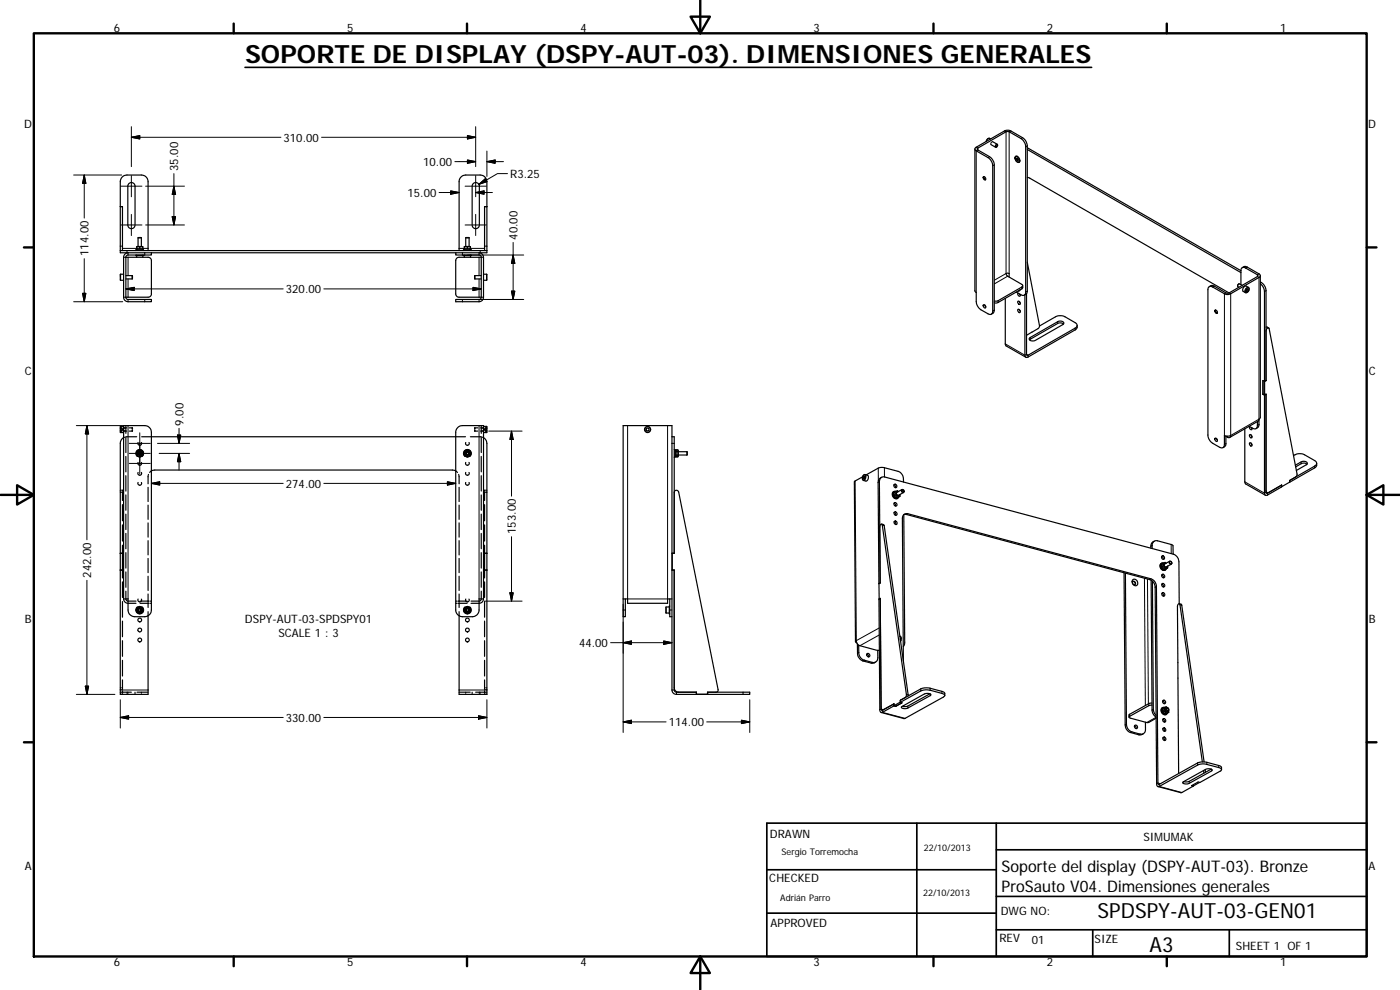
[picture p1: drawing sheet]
<svg xmlns="http://www.w3.org/2000/svg" width="420mm" height="297mm" viewBox="0 0 420 297" stroke-linecap="round" stroke-linejoin="round" font-family="sans-serif">
<g fill="none" stroke="#000" stroke-width=".36">
<path d="M38.8 55a1.08 1.08 0 0 1 1.1-.1 1.08 1.08 0 0 1 .6 1v11.6a1.08 1.08 0 0 1-1.1 1.1 1.08 1.08 0 0 1-1-1.1v-11.6zM142.1 55a1.08 1.08 0 0 1 1.1-.1 1.08 1.08 0 0 1 .7 1v11.6a1.08 1.08 0 0 1-1.1 1.1 1.08 1.08 0 0 1-1.1-1.1v-11.6zM292.6 44.7v42.5l.4 .6v2.7a3.2 3.2 0 0 0 1.4 2.4l2.1 1.2a.86 .86 0 0 0 1 .2 .86 .86 0 0 0 .4-1v-43.6a3 3 0 0 0-1.4-2.4l-3.5-2a.56 .56 0 0 1-.4-.6 .56 .56 0 0 1 .4-.5l8.9-5.1 1.4 .2 3.6 2a3 3 0 0 1 1.4 2.5v43.6l-.1 .6-.8 .6M295.1 53a.55 .55 0 0 1 .6 .3 .55 .55 0 0 1-.1 .7 .73 .73 0 0 1-.5-1zM295.2 53a.68 .68 0 0 0 .5 .9l-.5-.9M297.3 41.7a.83 .83 0 0 0-1-.1 .83 .83 0 0 0-.4 .9M297.4 43.4l1.4 .8M297.9 42.5l1.4 .8M299.1 43.5l.1-.1a.33 .33 0 0 1 .1 .5 .33 .33 0 0 1-.5 0zM299.4 43.6v-.2a.41 .41 0 0 0-.6 .2 .41 .41 0 0 0 .2 .6l.1-.1M304.7 47.1a.91 .91 0 0 1 1.1 .4 .91 .91 0 0 1-.2 1.2 1.26 1.26 0 0 1-.9-1.6zM304.8 46.9a1.11 1.11 0 0 1 1.1 .6 1.11 1.11 0 0 1-.2 1.2 1.31 1.31 0 0 1-.9-1.8z"/>
<path d="M305.1 47.9v-.4h.2l.2 .3v.3h-.2M305.1 47.9l.2 .2M305.3 47.7l.2 .2M305.3 47.7l-.2 .2M305.4 47.6l-.1 .1M305.4 47h-.5M305.5 48l-.2 .1M306.1 48.2l-.3 .4M308.3 53.3l.7 .1 59.8 34.5M308.3 44.3l64.1 36.9M308.3 44.9l64.1 36.9M36.1 75.2h110"/>
<path d="M36.1 75.2v.6h9.3M36.1 62h.7v13.2M37.8 77.2v12M37.8 77.2h6.9l.7 .8v10.4l-.2 .4-.8 .4h-6.6M38.4 75.8a1.37 1.37 0 0 0-1.3 1.4v12a1.34 1.34 0 0 0 1.3 1.3h7v-.6h-7l-.4-.2-.2-.5M40.8 75.2h2.3M40.8 76.5v.2h2.3v-.2M40.9 75v-.3h2.1v.3M41 76.5h1.9M41 76.7v.5M41 74.6h.9M41 74.6l.2 .1"/>
<path d="M41 74.1v.5M41 74.1h.9M41.4 71.4v2.6M41.4 71.4h1M41.9 74.6h1M41.9 74.1v.5M41.9 74.1h1M42.4 71.4v2.6M42.9 76.7v.5M42.9 74.1l-.2-.1h-1.5l-.2 .1M42.9 74.6l-.2 .1M42.9 74.1v.5"/>
<path d="M44.4 75.2v-20.7a2 2 0 0 0-2-2h-4.3a2 2 0 0 0-2 2v20.7M45.4 75.8h91.4M45.4 75.8v.7h-7l-.4 .2-.2 .5M137.8 75.2v-20.7a2 2 0 0 1 2-2h4.3a2.04 2.04 0 0 1 2 2v20.7M139.1 75.2h2.3M139.1 76.5v.2h2.3v-.2M139.2 75v-.3h2.1v.3M139.4 74.6h.9M139.4 74.6l.1 .1M139.4 74.1v.5M139.4 76.7v.5M139.4 74.1h.9"/>
<path d="M139.4 76.5h1.8M139.8 71.4h1M139.8 71.4v2.6M140.3 74.1h.9M140.3 74.6h.9M140.3 74.1v.5M140.8 71.4v2.6M141.2 74.1l-.2-.1h-1.5l-.1 .1M141.2 74.6l-.2 .1M141.2 74.1v.5M141.2 76.7v.5M143.8 75.8a1.34 1.34 0 0 1 1.3 1.4v12a1.3 1.3 0 0 1-1.3 1.3h-7v-.6h7l.4-.2 .2-.5"/>
<path d="M144.4 77.2v12M144.4 77.2h-6.8l-.6 .4-.2 .6v10l.2 .6 .8 .4h6.6M146.1 75.2v.6h-9.3v.7h7l.4 .2 .2 .5M146.1 62h-.7v13.2M308.3 78.7l3.7 19.2-.4 .6-3.5 2.1M37.1 82.3l-1 .1v1.7h1M37.8 82.7h1.9M37.8 83.7h1.9M39.7 82.7v1M142.5 82.7h1.9M142.5 83.7h1.9M142.5 82.7v1"/>
<path d="M145.1 82.3l1 .1v1.6l-1 .1M295.1 91.5a.55 .55 0 0 1 .6 .3 .55 .55 0 0 1-.1 .6 .75 .75 0 0 1-.5-.9zM295.5 91.5l.4 .6M301.7 89.5v13.9l.3 .4 5.9 3.4M302.9 83.2v-1.1a.49 .49 0 0 0-.8-.1 .49 .49 0 0 0 .2 .8l4.5 2.6 .1 .5-7.5 4.4h-1M305 87.6l1.4 .9a.86 .86 0 0 0 1 0 .86 .86 0 0 0 .4-.9v-43.6a3.1 3.1 0 0 0-1.4-2.4l-3.5-2.1h-.7l-8.9 5.1v.3l3.7 2.1a3.1 3.1 0 0 1 1.4 2.5v43.6l-.2 .6-.7 .6M305.4 90.5a.5 .5 0 0 1 .7 .2 .5 .5 0 0 1-.2 .7l-.3-.3zM305.5 87.9a.5 .5 0 0 0 0 .7 .5 .5 0 0 0 .7 0l-.1-.3M305.5 92.8h.3a.47 .47 0 0 1 .5 .5 .47 .47 0 0 1-.5 .5l-.4-.6zM305.9 90.4l.3 .6M305.9 92.9l.3 .6M306 88.2l.2 .3"/>
<path d="M306 87l-.5 .4M306.1 87l-.3 .3M306.9 85.7v.7l-.2 .3-7.3 4.1h-1M307.6 88.5v18.1a.59 .59 0 0 0 .3 .6 .59 .59 0 0 0 .6-.1l14.4-8.3 .3-.5 .1-.7M308.1 88.1l.1 18.5 14.5-8.2a.85 .85 0 0 0 .6-.8 .85 .85 0 0 0-.6-.8l-3.1-1.8a3.2 3.2 0 0 0-2.8 0l-4.8 2.8M319.2 97.2l-.7-.3-.9 .1-8.6 5M364.7 93.1a.54 .54 0 0 1 .6 .3 .54 .54 0 0 1-.2 .6l-.5-.5zM364.7 93.1l.5 .9M364.8 93l.1 .7 .4 .3M371.8 85.2l-.4 .6M372.4 81.2a.85 .85 0 0 1 .4-.9 .85 .85 0 0 1 1 .1l3.6 2 .1 .5-8.9 5.1-.7-.1-3.7-2.2h-.6l-.7 .3M372.4 81.2v4.2"/>
<path d="M372.8 85.6l-.8-.4a.53 .53 0 0 0-.6 .4 .53 .53 0 0 0 .4 .6M372.8 80.3l1.1-.4 3.9 2.3a.56 .56 0 0 1 .4 .5 .56 .56 0 0 1-.4 .5l-8.5 4.9a2.02 2.02 0 0 1-1.8 0l-3.6-2a.87 .87 0 0 0-1-.1 .87 .87 0 0 0-.4 .9v43.6a3.1 3.1 0 0 0 1.4 2.5l2.1 1.2a.88 .88 0 0 0 1.1 .1 .88 .88 0 0 0 .4-.9v-2.7l.9 .2 .9-.2a.6 .6 0 0 1-.2 .6 .6 .6 0 0 1-.7-.1l-.5-.3M374.3 86.7v.2M374.3 86.7h.3v.4l-.3 .3h-.3zM374.3 86.9l-.3 .3 .3 .2M374.3 86.9l.3 .2M378.2 82.7v42.5l-.4 .6M378.2 85.1a3.2 3.2 0 0 1 1.3 2.4v60.5a.57 .57 0 0 0 .3 .6 .57 .57 0 0 0 .6-.1l4.2-2.4v-.6l-4.2 2.5-.4-.2v-29.5M378.2 84.6a3.1 3.1 0 0 1 1.8 2.6v27M380 98.2l.8 .2M380 99.3a.59 .59 0 0 1 .2-.7 .59 .59 0 0 1 .7 0l8.4 43.8-.4 .6-1.9 1.2v.5M309 101.4l8.4-4.9a1.08 1.08 0 0 1 1.8 .7l-8.5 4.9a1.04 1.04 0 0 1-1.1 .3 1.04 1.04 0 0 1-.7-.9z"/>
<path d="M379 118.3l.5 .3M379 118.3l.5 .2M379.5 114.4l-.5-.2v4.1M379.5 114.4h.1M379.9 118.3l-.4 .3M379.9 114.2h.1M380 114.2l-.5 .2M380 118.3l-.5 .2M36.1 129.3h.1M36.1 129.1h.1M36.1 128.6h.1M36.1 128.4h.1"/>
<path d="M36.4 129.3h.1M36.4 129.1h.1M36.4 128.4h.1M36.4 128.6l.2 .2M36.5 129.1l.1 .1M36.5 128.4l.1 .1M36.6 129.3h-.1M36.6 128.9l-.1 .2M36.6 128.5l-.1 .1M36.6 129.2l-.1 .1M36.7 128.7v.3M37.1 127.9l-1 .1v1.8h1"/>
<path d="M37.1 128.4h.2M37.1 129.3h.2M37.1 127.7h6.3a2 2 0 0 1 2 2v53.3a2 2 0 0 1-2 2h-3a2.04 2.04 0 0 1-2-2v-3.3h-1.3zM37.1 128.3h.1M37.1 128.4h.9M37.4 131.2l-.8 .5-.5 1.3v75.3h8.3v-24.8M37.5 128.4h.3M37.5 129.3h.3M37.8 127.7v2.3M37.8 131.2v4.6M37.8 136.9v4.7M38 129.3l-.9 .1"/>
<path d="M38.8 128.4h.9M38.8 129.3h.9M39.7 128.4v.3M39.7 129v.3M39.7 128.4h.1M39.7 129.3h.1M39.7 128.4l.1 .1M39.8 129v.3M39.8 128.5v.2M39.8 129.3h-.1M40.9 136.1l.4 .7M40.9 136.1h.2"/>
<path d="M40.9 136.1a1.03 1.03 0 0 0 .7 .9 1.03 1.03 0 0 0 1.2-.4M40.9 136h.2M40.9 136v.1M40.9 136.2h.2M41 136a.92 .92 0 0 0 .7 .9 .92 .92 0 0 0 1-.3M41 131l-3.2 .1M41.1 135.4a1.05 1.05 0 0 1 1.5-.1 1.05 1.05 0 0 1 0 1.5 1.05 1.05 0 0 1-1.5-.1M41.2 136h.2M41.2 136.1h.2M41.3 137a1.16 1.16 0 0 1-.2-1.7 1.16 1.16 0 0 1 1.7 0 1.16 1.16 0 0 1-.2 1.7M41.3 136.2h.1M41.3 135.3l-.3 .2v.4"/>
<path d="M41.5 132.8a.56 .56 0 0 0 .4 .8 .56 .56 0 0 0 .5-.8M41.5 138.7a.56 .56 0 0 0 .4 .9 .56 .56 0 0 0 .5-.9M41.5 135.8a.53 .53 0 0 0 .5 .8 .53 .53 0 0 0 .4-.8M41.5 136.3a.5 .5 0 0 1 .5-.8 .5 .5 0 0 1 .4 .8M41.6 135.8a.41 .41 0 0 0 .3 .6 .41 .41 0 0 0 .4-.6M41.6 135.8l.3-.1 .4 .1v.4l-.4 .2-.3-.2zM41.8 135.7a.39 .39 0 0 1 .5 .3 .39 .39 0 0 1-.5 .4M42.2 135.6a.5 .5 0 0 0-.8 .4 .5 .5 0 0 0 .8 .5M42.3 135.1l-.4-.1-.3 .1M42.3 136.9l-.4 .2-.3-.2M42.5 131h97.2M42.6 135.3l.3 .2v.4"/>
<path d="M42.6 136.4a.75 .75 0 0 0-.7-1.1 .75 .75 0 0 0-.6 1.1M42.7 135.5a.92 .92 0 0 0-1.1-.4 .92 .92 0 0 0-.6 .9M42.8 135.4a1.04 1.04 0 0 0-1.2-.4 1.04 1.04 0 0 0-.7 1M42.9 136.2v.4l-.3 .2M137.5 128.2l1.3-.5h6.3v52h-1.3v3.3a2.04 2.04 0 0 1-2 2h-3a2.04 2.04 0 0 1-2-2v-53.3l.2-1zM139.2 136.1a1.04 1.04 0 0 0 .8 .9 1.04 1.04 0 0 0 1.1-.4M139.2 136h.2M139.2 136v.1M139.2 136.1h.2M139.3 136.2h.1M139.4 136.2v.4l.3 .2M139.4 135.4a1.04 1.04 0 0 1 1.6-.1 1.04 1.04 0 0 1 0 1.5 1.04 1.04 0 0 1-1.6-.1"/>
<path d="M139.6 136h.1M139.6 136.1h.1M139.6 137a1.16 1.16 0 0 1-.2-1.7 1.16 1.16 0 0 1 1.7 0 1.16 1.16 0 0 1-.1 1.7M139.6 136.2h.1M139.7 135.3l-.3 .2v.4M139.8 132.8a.56 .56 0 0 0 .5 .8 .56 .56 0 0 0 .4-.8M139.8 138.7a.56 .56 0 0 0 .5 .9 .56 .56 0 0 0 .4-.9M139.8 135.8a.53 .53 0 0 0 .5 .8 .53 .53 0 0 0 .4-.8M139.8 136.3a.5 .5 0 0 1 .5-.8 .5 .5 0 0 1 .4 .8M139.9 135.8a.41 .41 0 0 0 .4 .6 .41 .41 0 0 0 .3-.6M139.9 135.8v.4l.4 .2 .3-.2v-.4M140.1 135.7a.41 .41 0 0 1 .6 .3 .41 .41 0 0 1-.6 .4"/>
<path d="M140.5 135.6a.5 .5 0 0 0-.7 .4 .5 .5 0 0 0 .7 .5M140.6 136.9l-.3 .2-.3-.2M140.6 135.1l-.3-.1-.3 .1M140.6 135.8l-.3-.1-.4 .1M140.9 135.3l.3 .2v.4M140.9 136.4a.74 .74 0 0 0-.6-1.1 .74 .74 0 0 0-.7 1.1M141 135.5a.91 .91 0 0 0-1.3-.2 .91 .91 0 0 0 0 1.4 .91 .91 0 0 0 1.3-.1M141.1 135.4a1.04 1.04 0 0 0-1.1-.4 1.04 1.04 0 0 0-.8 1M141.2 131l3.3 .1M141.2 136.2v.4l-.3 .2M142.4 129l.1 .3M142.5 128.4l-.1 .3"/>
<path d="M142.5 128.4h.9M142.5 129.3h.9M142.5 129v.3M142.5 128.4v.3M142.5 128.4h.1M144.2 129.3l.9 .1M144.4 127.7v2.3M144.4 131.2v4.6M144.4 136.9v4.7M144.4 128.4h.3M144.4 129.3h.3M144.8 131.2l.8 .5 .5 1.3v75.3h-8.3v-24.8"/>
<path d="M144.9 128.4h.2M144.9 129.3h.2M145.1 128.4h-.9M145.1 127.9l1 .1v1.7l-1 .1M145.5 128.7v.3M145.6 129.2l.1 .1M145.6 129.3h.1M145.6 128.9l.1 .2M145.6 128.5l.1 .1M145.7 129.1l-.1 .1M145.7 128.6l-.1 .2M145.7 128.4l-.1 .1"/>
<path d="M145.7 129.3h.1M145.7 129.1h.1M145.7 128.6h.1M145.7 128.4h.1M146 129.3h.1M146 129.1h.1M146 128.6h.1M146 128.4h.1M193.9 128.6l.4-.2 .5 .2v.5l-.5 .2-.4-.2zM201.7 131h.6v35h-.6v5h.6l.1 36.3 .6 .4h6v.6h3.3v-.6h12.7v.6h-12.6M201.7 131v76a1.34 1.34 0 0 0 1.3 1.3h6M201.7 131v-3.3h-14.7v57.3h.7v-5.3"/>
<path d="M202.3 134.9h.2v2.3h-.2M202.5 135h.3v2.1h-.3M202.8 136.8l.2 .3M203 136.6v.5M203 135.5v1.1M203 135v.5M203 135.5h.4M203 136.6h.4M203 135h.4M203 137.1h.4M203 135l-.2 .3M203.4 135l.2 .3-.2 1.8"/>
<path d="M203.4 135v.5M203.4 135.5v1.1M203.4 136.6v.5M203.6 135.5h2.6M203.6 136.5h2.6M206.2 135.5v1M364.7 131.5a.54 .54 0 0 1 .6 .3 .54 .54 0 0 1-.2 .7 .73 .73 0 0 1-.4-1zM365.1 131.6l.3 .5M367.9 130.8v2.8l-.8 .7M373.6 128.7v16.1l.3 .4 5.9 3.4M375 130.4a.54 .54 0 0 1 .7 .3 .54 .54 0 0 1-.2 .7 .7 .7 0 0 1-.5-1zM375 132.9a.55 .55 0 0 1 .7 .3 .55 .55 0 0 1-.2 .7 .75 .75 0 0 1-.5-1z"/>
<path d="M375 128a.58 .58 0 0 0 .1 .6 .58 .58 0 0 0 .6 .2v-.5M375.4 130.5l.3 .5M375.4 132.9l.3 .6M375.5 128.2l.2 .4M377.4 126.5v1.2a.87 .87 0 0 1-.4 .9 .87 .87 0 0 1-1-.1l-1.1-.6M377.8 125.8v1.9l-.2 .5-.7 .4M377.8 125.8l-.3 .6-8.4 4.9M388.2 136.7a3.3 3.3 0 0 1 3.3-.3l3.1 1.8a.87 .87 0 0 1 .6 .8 .87 .87 0 0 1-.6 .8l-7.6 4.4v.5M388.8 139.6l1.9-1.1a1.01 1.01 0 0 1 1.6 .7l-3.2 2M392.2 139.3a1.52 1.52 0 0 0-1.7-.2l-1.7 1M395.1 139v.7l-.3 .6-7.8 4.4M36.1 147.1h.2"/>
<path d="M36.6 147.1l.2 .2M36.8 147.6v2.6M36.8 151.4v4.9M36.8 157.5v4.8M37.8 142.7v4.6M37.8 148.5v4.6M37.8 154.3v4.6M41.5 144.8a.56 .56 0 0 0 .4 .8 .56 .56 0 0 0 .5-.8M41.5 141.8a.56 .56 0 0 0 .4 .8 .56 .56 0 0 0 .5-.8M44.4 146.2v4.3M44.4 151.6v4.2M44.4 156.9v4.3"/>
<path d="M44.6 142.3l-.2 2.9M44.9 141.8l.5-.5 1-.3h89.4l.7 .1 .8 .7M137.7 142.3l.1 2.9M137.8 146.2v4.3M137.8 151.6v4.2M137.8 156.9v4.3M139.8 141.8a.56 .56 0 0 0 .5 .8 .56 .56 0 0 0 .4-.8M139.8 144.8a.55 .55 0 0 0 .5 .8 .55 .55 0 0 0 .4-.8M144.4 142.7v4.6M144.4 148.5v4.6M144.4 154.3v4.6M145.4 147.6v2.6"/>
<path d="M145.4 151.4v4.9M145.4 157.5v4.8M145.7 147.1h-.3v.2M145.9 147.1h.2M202.3 147.8a.68 .68 0 0 1 .6-.7 .68 .68 0 0 1 .8 .5l11.8 59.3-.1 .6-.5 .2M258.9 143.1l-2.5 1.5 .3 47.9M259 143.2l.4 .1M259 143.6l.3 .1M259.3 142.8l.2 .1-.2 .8-.3-.1zM259.4 143.3v.2M259.5 143.1l-.1 .2M260 142.5l4.2-2.2h1l4.3 1.1a2.74 2.74 0 0 1 1.7 3.2"/>
<path d="M264 158.1a.53 .53 0 0 1 .2-.6 .53 .53 0 0 1 .6-.1l7.2 51-.2 .8-1.6 .9M264.6 143.2l-.7 .5-.4 1 .3 30.4M264.6 157.2l.5 .2 .3 .3 7.2 51.1M268.1 147.6l.7-.2a.96 .96 0 0 0-.5 1.4 .96 .96 0 0 0 1.4 .3 1.1 1.1 0 0 1-1.5 .2 1.1 1.1 0 0 1-.2-1.5zM268.2 147.5a1.18 1.18 0 0 0-.2 1.5 1.18 1.18 0 0 0 1.4 .5M268.3 145.5l.4 .2v.6M268.3 151l.4 .3 .1 .5M268.3 148.7l.8 .7M268.3 153.8l.4 .2 .1 .6M268.3 156.5l.4 .3 .1 .6M268.4 153.7a.5 .5 0 0 1 .8 .2 .5 .5 0 0 1-.6 .7l-.3-.5zM268.5 150.8a.51 .51 0 0 1 .7 .4 .51 .51 0 0 1-.7 .5l-.2-.5z"/>
<path d="M268.5 147.5a1.04 1.04 0 0 0-.4 1.4 1.04 1.04 0 0 0 1.4 .4M268.6 147.6l-.3 .1v1M268.6 148.5l-.3 .2M268.6 148.5l.7 .7M268.6 147.6v.9M269.3 149.2l-.2 .2M269.6 147.5a.64 .64 0 0 0-.7 .5 .64 .64 0 0 0 .4 .7 .64 .64 0 0 0 .8-.3M269.6 147.5l-.3-.3-.7 .4M270.1 148.9l-.8 .3M270.1 148.9l-1 .5M270.1 148.4v.5M270.7 146.9l-1.5 .8a.53 .53 0 0 0-.1 .6 .53 .53 0 0 0 .6 .3l1.5-.8"/>
<path d="M271.2 154.4l.3 38.4-.4 1.2M271.3 154.4h.7l73 19.5a2.38 2.38 0 0 1 1.7 2.3l.4 59a.61 .61 0 0 0 .1 .6 .61 .61 0 0 0 .7 .2l11.7-6.6 2-.2 4.1 1.1a.59 .59 0 0 1 .8 .3 .59 .59 0 0 1-.3 .8l-6.1 3.4-.5-.2-2 1.1 .5 .1M380 147.6l.2 .2M384.6 146h.1M384.7 146v-.5l-3.8 2.2a.58 .58 0 0 1-.7 .1 .58 .58 0 0 1-.2-.6M387 144.7l-2.3 1.3M36.1 166h.7v5.1M36.1 171.1h.7M36.1 171h.7M36.1 166h.7M36.8 163.6v2.4M36.8 171.1v2.3"/>
<path d="M36.8 174.6v4.7M37.1 179.7a1.34 1.34 0 0 0 1.3 1.3h2.4M37.8 177.4v2.3l.2 .4 .4 .3h2.4M37.8 160v4.7M37.8 165.8v4.7M37.8 171.6v4.6M41.5 179.7a.56 .56 0 0 0 .4 .9 .56 .56 0 0 0 .5-.9M44.4 162.2v4.3M44.4 167.6v4.2M44.4 172.9v4.3M44.4 178.2v2.2M137.8 162.2v4.3"/>
<path d="M137.8 167.6v4.2M137.8 172.9v4.3M137.8 178.2v2.2M139.8 179.7a.56 .56 0 0 0 .5 .9 .56 .56 0 0 0 .4-.9M144.4 177.4v2.3l-.3 .6-2.7 .1M144.4 160v4.7M144.4 165.8v4.7M144.4 171.6v4.6M145.1 179.7a1.3 1.3 0 0 1-1.3 1.3h-2.4M145.4 166h.7M145.4 163.6v9.8M145.4 174.6v4.7"/>
<path d="M145.4 171.1h.7M145.4 171h.7M187 179.7h1.4v1.3h12v-1.3h1.3M201 179.7v5.3h.7M201.7 171.1h.6M201.7 166h.6M263.8 175.1h.1M263.8 175.1l.3-.2-.2-30.4a1.27 1.27 0 0 1 1.6-1.4l86.7 23.2a2.45 2.45 0 0 1 1.6 2.3l.1 12.5 .7 .3 6.8 47.2M263.8 175.1l.1 4.6 .3-.2M263.9 179.7h.1M264.2 179.6l-.4 .2 .2 33.1a.63 .63 0 0 0 .2 .7 .63 .63 0 0 0 .6 .1l3.5-1.9M264.2 179.5l.3 33.5 .3 .1 3.5-1.9"/>
<path d="M337.3 171.9l.4 45.6a2.4 2.4 0 0 0 1.6 2.3l2.7 .7 1.1-.3M337.7 172l.4 45.3a2.43 2.43 0 0 0 1.6 2.3l2.5 .7a1.27 1.27 0 0 0 1.6-1.5v-2.1M339.9 173.9a1.02 1.02 0 0 1 1.4 .5 1.02 1.02 0 0 1-.4 1.4 1.2 1.2 0 0 1-1-1.9zM340 174.5a.61 .61 0 0 1 .6 .3 .61 .61 0 0 1-.1 .6M345.5 174.1l.2 38.9a2.66 2.66 0 0 0 1.3 2.1M345.8 164.6v-.9a1.31 1.31 0 0 1 1.6-1.4l4.4 1.2 .2 .3 .1 2.5M345.9 174.4l.2 38.4 .3 1 .6 .9M346.4 162.4a1.74 1.74 0 0 0-1 2.1M348.6 169a1.2 1.2 0 0 0-.3 1.5 1.2 1.2 0 0 0 1.4 .5M348.6 167l.4 .2 .1 .6M348.7 175.3l.3 .2 .2 .6M348.7 172.5l.3 .3 .1 .6"/>
<path d="M348.7 170.1l.7 .7M348.7 178.1l.5 .3v.5M348.7 172.4a.51 .51 0 0 1 .8 .3 .51 .51 0 0 1-.6 .6l-.3-.6zM348.8 169a1.03 1.03 0 0 0-.3 1.4 1.03 1.03 0 0 0 1.3 .4M348.9 169l-.2 .2v.9M348.9 170l-.2 .1M348.9 170l.8 .7M348.9 169v1M349.7 170.7l-.3 .1M349.9 169a.68 .68 0 0 0-.8 .7 .68 .68 0 0 0 .9 .7l.4-.5M350 169l-.3-.3-.8 .3M350 170.6a.96 .96 0 0 1-1.4-.3 .96 .96 0 0 1 .6-1.4 1.07 1.07 0 0 0-1 1.1 1.07 1.07 0 0 0 .9 1.1l.6-.1 .4-.4"/>
<path d="M350.4 170.4l-.7 .3M350.4 170.4l-1 .4M350.5 169.8l-.1 .6M351 168.4l-1.5 .8a.51 .51 0 0 0-.1 .6 .51 .51 0 0 0 .6 .3l1.5-.8M36.8 180.5v4.7M36.8 186.4v4.7M36.8 192.2v4.7M36.8 198.1v4.7M40.9 183.1h.2M40.9 183.1a1.02 1.02 0 0 0 .7 .9 1.02 1.02 0 0 0 1.2-.4M40.9 183v.1M40.9 183h.2"/>
<path d="M40.9 183.2l.4 .5M41.2 183h.2M41.2 183.1h.2M41.3 183.2h.1M41.3 182.1a1.17 1.17 0 0 0-.2 1.7 1.17 1.17 0 0 0 1.7 0 1.17 1.17 0 0 0-.2-1.7M41.3 182.3l-.3 .2v.3M41.5 182.8a.52 .52 0 0 0 .5 .8 .52 .52 0 0 0 .4-.8M41.6 182.8a.41 .41 0 0 0 .3 .6 .41 .41 0 0 0 .4-.6M41.6 182.6l.3-.1-.4 .3v.5zM41.6 182.1l.3-.2 .4 .2M41.6 183.9l.3 .2 .4-.2M41.7 182.6h.5l.2 .4-.2 .4h-.5l-.2-.4z"/>
<path d="M41.9 182.5l.5 .3v.5v-.5zM42 180.4h2.4M42 181h2.4M42.3 183.2a.4 .4 0 0 0-.4-.6 .4 .4 0 0 0-.3 .6M42.5 183.8a.91 .91 0 0 0 .1-1.4 .91 .91 0 0 0-1.3 0 .91 .91 0 0 0 .1 1.4M42.6 182.3l.3 .2v.3M42.6 183.4a.75 .75 0 0 0-.7-1.1 .75 .75 0 0 0-.6 1.1M42.8 182.4a1.04 1.04 0 0 0-1.1-.4 1.04 1.04 0 0 0-.8 1M42.9 183.2v.4l-.3 .1M44.4 181h.4M44.4 181v1.3M44.4 180.4h.4"/>
<path d="M45.1 181h.3M45.1 180.4h.3M136.8 180.4h.3M136.8 181h.3M137.4 181h.4M137.4 180.4h.4M137.8 181v1.3M137.8 180.4h2.4M137.8 181h2.4M139.2 183.1a1.02 1.02 0 0 0 .8 .9 1.02 1.02 0 0 0 1.1-.4M139.2 183v.1M139.2 183h.2"/>
<path d="M139.2 183.1h.2M139.3 183.2h.1M139.4 183.2v.4l.3 .2a.91 .91 0 0 1-.1-1.4 .91 .91 0 0 1 1.3 0 .91 .91 0 0 1-.1 1.4M139.6 183h.1M139.6 183.1h.1M139.6 182.1a1.17 1.17 0 0 0-.2 1.7 1.17 1.17 0 0 0 1.7 0 1.17 1.17 0 0 0-.1-1.7M139.6 183.2h.1M139.7 182.3l-.3 .2v.3M139.8 182.8a.52 .52 0 0 0 .5 .8 .52 .52 0 0 0 .4-.8M139.9 182.8a.41 .41 0 0 0 .4 .6 .41 .41 0 0 0 .3-.6M139.9 182.6l-.1 .7v-.5l.5-.3zM140 182.1l.3-.2 .3 .2"/>
<path d="M140 183.9l.3 .2 .3-.2M140 182.6h.5l.2 .4-.2 .4h-.5l-.2-.4zM140.3 182.5l.4 .3v.5v-.5zM140.6 183.2a.39 .39 0 0 0-.3-.6 .39 .39 0 0 0-.4 .6M140.9 182.3l.3 .2v.3M140.9 183.4a.74 .74 0 0 0-.6-1.1 .74 .74 0 0 0-.7 1.1M141.1 182.4a1.04 1.04 0 0 0-1.1-.4 1.04 1.04 0 0 0-.8 1M141.2 183.2v.4l-.3 .1M145.4 180.5v4.7M145.4 186.4v4.7M145.4 192.2v4.7M145.4 198.1v4.7"/>
<path d="M200.9 182.1l-1.1 .1 .1 1.7h1M201 181.9v2.3M257.1 192.9l-.4-.4 .3-.3a1.58 1.58 0 0 0 1.1 1.5l4.9 1.4h.9M257.3 193.2l.1 2.8a2.52 2.52 0 0 0 1.6 2.3l2.7 .7 1.1-.4M257.7 193.6v2.2a2.38 2.38 0 0 0 1.7 2.3l2.4 .7a1.31 1.31 0 0 0 1.7-1.4l-.1-2.3M260.1 196.3l.4 .2 .1 .6M270.1 190.9l.3 .3-.1 .5M270.1 190.9a.41 .41 0 0 1 .3 .3 .41 .41 0 0 1-.2 .5M270.3 191.7v.1M270.4 191.7l-.2 .3M270.4 191.5l-.2 .8 .2-.1M271.1 198.3l-.3-42.7a1.31 1.31 0 0 1 1.6-1.5l73 19.6a2.38 2.38 0 0 1 1.7 2.3l.4 59.2 .4 .2 11.5-6.5 .8-.2h1.7l4.3 1.1 .4 .4v.7"/>
<path d="M36.1 207.7h3.3M36.1 208.3h.2M36.6 208.3h.2M36.8 208.2v.1M36.8 207.3v.6M36.8 204v2.8M38.4 207.7v.2M38.4 208.2v.1M40.5 207.7v.2M40.5 208.2v.1M41.1 207.7h3.3M137.8 207.7h3.3"/>
<path d="M141.7 207.7v.2M141.7 208.2v.1M142.8 207.7h3.3M143.9 207.7v.2M143.9 208.2v.1M145.4 204v2.8M145.4 207.3v.6M145.4 208.2v.1M145.4 208.3h.3M145.9 208.3h.2M202.3 206.4a1.3 1.3 0 0 0 1.4 1.3M209 207.7v.6"/>
<path d="M212.4 207.7v.6h-3.4M264.8 212.9l.2 .1M268.3 211.2v.6M268.3 211.8l.5 .2M268.3 211.2l-3.1 1.7a.59 .59 0 0 1-.7-.1 .59 .59 0 0 1-.1-.7M268.3 211.8l.5 .1M268.8 211.9v.1M270.2 210.7l-1.9 1.1M270.2 210.7l6.1-3.4 .9-.2h1.9l3.6 .9a.59 .59 0 0 1 .7 .4 .59 .59 0 0 1-.2 .7l-11.7 6.5-7-1.8M270.2 210.1h.1M270.2 210.1v.6M270.6 212l6.8-3.8 .8-.2a.73 .73 0 0 1 1.1 .6l-6.8 3.8-.9 .2a.72 .72 0 0 1-1-.6z"/>
<path d="M270.7 210.8l-1.9 1.1M271.2 211.7v.3M279.1 208.2l-6.6 3.6-1.7 .1M283.5 208.7l-.1-.9-.7-.4-3.9-1-2 .1-6.6 3.6v.6l.6 .2-2 1.1M340.5 217.8l.4 .3 .1 .5M345.7 211.6l-.9 .1-6 3.5 .4 .3 5.2 1.3 2.6-1.3M345.7 210.9l-.8 .1-5.9 3.3-.2 .2v.7M348.7 212.4l.8-.1a.96 .96 0 0 0-.5 1.3 .96 .96 0 0 0 1.4 .3 1.09 1.09 0 0 1-1.5 .2 1.09 1.09 0 0 1-.3-1.5zM348.9 212.3a1.17 1.17 0 0 0-.3 1.5 1.17 1.17 0 0 0 1.4 .5M348.9 210.3l.4 .3 .1 .5M349 215.8l.4 .4 .1 .5M349 213.4l.7 .8"/>
<path d="M349 218.6l.4 .2 .1 .6M349.1 212.3a1.04 1.04 0 0 0-.3 1.4 1.04 1.04 0 0 0 1.3 .4M349.2 213.3l.8 .7M349.2 212.3a.79 .79 0 0 1 1.2 .1M349.2 212.3v1M349.2 212.3l-.2 .2v.9M349.2 213.3l-.2 .1M350 214l-.3 .2M350.1 212.4a.45 .45 0 0 1 .7 .3 .45 .45 0 0 1-.6 .5l-.2-.4zM350.1 212.4a.53 .53 0 0 0-.4 .6 .53 .53 0 0 0 .5 .4h.1M350.2 212.4a.68 .68 0 0 0-.7 .8 .68 .68 0 0 0 1 .4l.2-.4M350.6 213.3l-.3 .1"/>
<path d="M350.7 213.7l-.7 .3M350.7 213.7l-1 .5M350.8 213l-.1 .7M349 221.4l.5 .4v.4M354.9 234.7l7-3.9 .8-.1a.74 .74 0 0 1 1.1 .5l-6.9 3.8-.8 .2a.89 .89 0 0 1-1.2-.5zM357.7 235.7l.5 .1M360 234.8l-5.6 3.1-6.9-1.9M360.8 228.6l-6.8-47.4a.62 .62 0 0 0-.6 .8l.3 50.1M361.2 231.2l.1 .8M361.7 230.9l.1 .8M363.5 230.8l-6.6 3.6-1.6 .1"/>
<circle cx="373.9" cy="86.8" r=".98"/>
<circle cx="41.9" cy="136" r=".57"/>
<circle cx="140.3" cy="136" r=".56"/>
<circle cx="194.4" cy="128.9" r=".92"/>
<circle cx="259.8" cy="143.4" r=".97"/>
<circle cx="268.7" cy="145.8" r=".48"/>
<circle cx="268.8" cy="156.8" r=".49"/>
<circle cx="270.9" cy="147.3" r=".45"/>
<circle cx="271" cy="147.3" r=".37"/>
<circle cx="340.3" cy="174.9" r=".5"/>
<circle cx="349.1" cy="167.3" r=".49"/>
<circle cx="349.2" cy="178.3" r=".49"/>
<circle cx="349.2" cy="175.6" r=".49"/>
<circle cx="351.3" cy="168.8" r=".46"/>
<circle cx="351.3" cy="168.8" r=".37"/>
<circle cx="41.9" cy="183" r=".56"/>
<circle cx="41.9" cy="186" r=".57"/>
<circle cx="41.9" cy="192" r=".58"/>
<circle cx="41.9" cy="189" r=".58"/>
<circle cx="140.3" cy="186" r=".56"/>
<circle cx="140.3" cy="183" r=".56"/>
<circle cx="140.3" cy="192" r=".57"/>
<circle cx="140.3" cy="189" r=".57"/>
<circle cx="260.6" cy="196.6" r=".51"/>
<circle cx="340.9" cy="218.1" r=".52"/>
<circle cx="349.4" cy="210.6" r=".5"/>
<circle cx="349.5" cy="216.1" r=".5"/>
<circle cx="349.5" cy="218.9" r=".5"/>
<circle cx="350.5" cy="212.8" r=".35"/>
<circle cx="349.5" cy="221.6" r=".49"/>
</g>
<g fill="none" stroke="#000" stroke-width=".3">
<path d="M39.4 38v12M142.8 38v12M301.5 39.3l.4 .2v42.6l-3.5 2M303.3 39.3l-.4 .2v42.6M22.1 52.5h14.4M25.3 52.5l.5 2.5h-1zM25.3 52.5v12.9M36.2 55.9h6.4M39.4 41.2l2.5-.5v1zM39.4 52.7v6.3M43.7 55.9h11.7M52.2 55.9l.5 2.5h-1z"/>
<path d="M52.2 52.1v15.4M84.3 41.2h-44.9M96.5 41.2h46.3M131.8 57.8h6M135.3 57.3l2.5 .5-2.5 .5zM136.5 48.5h6.3M139.6 55.9h6.3M140.3 40.7l2.5 .5-2.5 .5zM140.3 48l2.5 .5-2.5 .5zM142.8 57.8l2.5-.5v1zM142.8 52.7v6.3M143.7 55.3l1.9-1.7 .5 .9z"/>
<path d="M146.1 48.5l2.5-.5v1zM146.1 48.5h5M146.1 45.3v7.6M147.8 57.8h-5M152.3 52.1h-3l-5.6 3.2M293 44.2l.4 .2v.6l-.4 .3v42.5M297 47l-.5 .3M297 41.5a.97 .97 0 0 0-1 .9M297.9 42.5a.6 .6 0 0 0-.5 .9M298.4 49.5l-.5 .2M306.9 41.3l-.5 .3M308.3 43.8l-.5 .2"/>
<path d="M25.3 77.6v12.9M36.1 62h.7M36.1 73.9h.7M36.2 67.5h6.4M36.8 74.5h4.2M37.1 77.2h.7M38.1 75.2v.6M38.4 75.8v.7M38.4 77.2v5.5M39.4 64.3v6.4M42.9 74.5h1.5M43.4 75.8v.7"/>
<path d="M43.7 67.5h11.7M51.7 65h1l-.5 2.5zM137.8 74.5h1.6M138.8 75.8v.7M139.6 67.5h6.3M140.4 76.5h16.8M141.2 74.5h4.2M142.8 64.3v6.4M143.8 75.8v.7M143.8 77.2v5.5M144.1 75.2v.6M144.4 77.2h.7"/>
<path d="M145.4 62h.7M145.4 73.9h.7M154 76.5l.5 2.5h-1zM154 72.7v17.2M22.1 90.5h14.7M24.8 88h1l-.5 2.5zM36.2 82.3v1.8M37.1 89.2h.7M37.8 86.7l2.5-.5v1zM37.8 86.7h47.2M38.4 83.7v5.5M38.4 89.9v.6"/>
<path d="M43.4 89.9v.6M97.2 86.7h47.2M138.8 89.9v.6M140.4 89.9h16.8M142 86.2l2.4 .5-2.4 .5zM143.8 83.7v5.5M143.8 89.9v.6M144.4 89.2h.7M146 82.3v1.8M153.5 87.4h1l-.5 2.5zM298.4 93.1l-.5 .2M299.6 90.2v.5"/>
<path d="M302.4 82.9l-4 2.3M306.7 86.1v.6M308.3 87.4l-.5 .2M317.4 96.5v.5M322.7 98.4v.6M364.4 85.8l-.5 .3M367.9 87.9l-.4 .2v42.6M374 86.6a.49 .49 0 0 1 .8-.2 .49 .49 0 0 1-.1 .8 .53 .53 0 0 1-.4 .6 .53 .53 0 0 1-.6-.4zM374.3 80.1l-.5 .3M374.7 86.2a1.04 1.04 0 0 0-1 1.6M377.8 82.2l-.4 .2v.6l.4 .2v42.6l-8.5 4.9v-42.6l-.4-.2M378.5 84.8l-.3 .1"/>
<path d="M380 87.2l-.5 .3M301.7 103.2l5.9 3.4 .5-.3 .4 .3v.5M309.2 101.3v.5M22.9 127.7h13.9M26.1 127.7v34.2M26.1 127.7l.5 2.5h-1zM36.2 127.9v1.9M37.1 129v.3M37.1 128.4v.3M38.4 127.7v52M38.8 133h6.3M38.8 139h6.3"/>
<path d="M38.8 136h6.3M41.9 129.9v12.3M47.3 133h9.6M47.8 136h9.1M53.2 130.5h1l-.5 2.5zM53.7 128.5v4.5M53.7 136v5M53.7 136l.5 2.5h-1zM143.8 127.7v52M145.1 128.4v.3M145.1 129v.3M146 127.9v1.9"/>
<path d="M146.7 129.3h10M153.5 129.3v19.6M153.5 129.3l.5 2.6h-1zM200.4 127.7v52h-12v-52M201.7 133h.6M367.9 133.1l-.4 .3M368.4 130.9v.3M377.8 127.4l-.4 .3M390.5 138.6v.5M394.6 139.8v.6M36.1 147.8h.2M36.1 147.6h.2"/>
<path d="M36.6 147.8h.2M36.6 147.6h.2M45.4 145l2.5-.5v1zM45.4 145h39.6M97.2 145h39.6M134.3 144.5l2.5 .5-2.5 .5zM145.4 147.8h.3M145.4 147.6h.3M145.9 147.8h.2M145.9 147.6h.2M256.6 144.3l.4 47.9 6.9-3.8M259.2 142.6a.61 .61 0 0 1 .7 .4 .61 .61 0 0 1-.3 .7 .39 .39 0 0 1-.5 .3 .39 .39 0 0 1-.3-.5z"/>
<path d="M259.6 142.4a1.12 1.12 0 0 1-.5 1.8M263.6 140.5v3.8M263.9 144.5l-.4 .2M264.8 157.5l.6 .2M265.4 140.3v2.8M269.2 147.7a.53 .53 0 0 0-.1 .7 .53 .53 0 0 0 .6 .2M272.4 154.1l-.4 .3M373.6 144.6l5.9 3.4 .5-.3 .4 .3v.5M26.1 174.1v34.2M153 177.9h1l-.5 2.5zM153.5 161v19.4M263.9 179.7h.1"/>
<path d="M343.5 173.5l.2 38.2M344.4 173.7l.2 37.5M345.4 173.7l-.4 .2M345.8 163.7l-.4 .2M347.1 176l-.4 .2M349.5 169.2a.51 .51 0 0 0-.1 .6 .51 .51 0 0 0 .6 .3M351.5 163.4v2.7M41.2 182.6a.81 .81 0 0 0 .7 1.2 .81 .81 0 0 0 .7-1.2M41.5 182.8a.52 .52 0 0 0 .5 .8 .52 .52 0 0 0 .4-.8M44.4 180.4v.2M44.4 180.8v.2M137.8 180.4v.2"/>
<path d="M137.8 180.8v.2M139.6 182.6a.81 .81 0 0 0 .7 1.2 .81 .81 0 0 0 .7-1.2M139.8 182.8a.52 .52 0 0 0 .5 .8 .52 .52 0 0 0 .4-.8M145.4 180.4h11.3M183.2 192.8h18.5M187 183h.7M187 181.3v38.5M187 192.8l2.5-.5v1zM199.2 192.3l2.5 .5-2.5 .5zM199.9 182.1v1.8M201 183h.7M257.7 195.8l-.3 .2"/>
<path d="M259.4 198.1l-.4 .2M261.8 198.8l-.4 .1M263.9 190.5l-5.8 3.2M354.1 181.4l.6 .2M22.9 208.3h11.6M25.6 205.9h1l-.5 2.4zM36.1 210v8.4M36.1 215.3l2.5-.5v1zM36.1 215.3h48.9M36.1 207h8.3M36.1 206.9h.2M36.1 206.4h.2"/>
<path d="M36.6 206.9h.2M36.6 206.4h.2M38.1 207.7v.2M38.1 208.2v.1M42.4 207.7v.2M42.4 208.2v.1M97.2 215.3h48.9M137.8 207h8.3M139.8 207.7v.2M139.8 208.2v.1M143.6 214.8l2.5 .5-2.5 .5zM144.1 207.7v.2"/>
<path d="M144.1 208.2v.1M145.4 206.9h.3M145.4 206.4h.3M145.9 206.9h.2M145.9 206.4h.2M146.1 210v8.4M187 216.6l2.5-.5v1zM187 216.6h12.9M201.7 207h.6M203 207.7v.6M212.1 216.6h12.9M222.5 216.1l2.5 .5-2.5 .5z"/>
<path d="M223 207.7v.6M225 210v9.8M264.6 212.7l-.6 .2M264.8 213.1v.6l6.8 1.8M272 208.4l.6 .1M272.5 211.8v.6M276.3 206.7v.6M279.1 206.5v.6M279.2 208.2v.5M282.7 207.4v.6M338.1 217.3l-.4 .2M339 214.3v.6"/>
<path d="M339.7 219.6l-.4 .2M344.8 211.1v.6M346.1 212.8l-.4 .2M347 215.2l-2.9 1.6M349.9 212.5a.53 .53 0 0 0-.1 .7 .53 .53 0 0 0 .5 .2M342.2 220.3l-.4 .2M347.9 235.4v.6l6.8 1.8M348.3 235.1l-.8-.2-.4 .3M356.9 234.4v.6M359.4 228.9v.7M362.2 228.7v.7M363.6 230.8v.5"/>
<path d="M365.7 229.7v.6"/>
<circle cx="194.4" cy="128.9" r=".82"/>
</g>
<g fill="#000">
<circle cx="145.1" cy="128.3" r=".18"/>
<circle cx="268.3" cy="211.2" r=".18"/>
</g>
<g fill="none" stroke="#000" stroke-width=".71">
<path d="M10.1 10h400.1v277h-400.1zM70.1 7.1v2.9M140.2 7.1v2.9M207.3 5h5.8l-2.9 5zM210.2 0v10M280.2 7.1v2.9M350.2 7.1v2.9M7.2 74.2h2.9M410.2 74.2h2.9M.2 148.5h9.9M5.1 145.6l5 2.9-5 2.9zM410.2 148.5l5-2.9v5.8z"/>
<path d="M410.2 148.5h9.9M7.2 222.7h2.9M410.2 222.7h2.9M70.1 287v2.9M140.2 287v2.9M210.2 287l2.9 5h-5.8zM210.2 287v10M280.2 287v2.9M350.2 287v2.9"/>
</g>
<path d="M230.1 247h180.1v40h-180.1zM275.2 247v40M299 255h111.2M299 247v40M230.1 274h68.9M230.1 261h68.9M299 279h111.2M299 269h111.2M327.9 279v8M368.9 279v8" fill="none" stroke="#000" stroke-width=".51"/>
<g fill="#000" stroke="#000" stroke-width=".3">
<path d="M25.3 52.5l.5 2.5h-1zM39.4 41.2l2.5-.5v1zM52.2 55.9l.5 2.5h-1zM135.3 57.3l2.5 .5-2.5 .5zM140.3 40.7l2.5 .5-2.5 .5zM140.3 48l2.5 .5-2.5 .5zM142.8 57.8l2.5-.5v1zM143.7 55.3l1.9-1.7 .5 .9zM146.1 48.5l2.5-.5v1zM51.7 65h1l-.5 2.5zM154 76.5l.5 2.5h-1zM24.8 88h1l-.5 2.5z"/>
<path d="M37.8 86.7l2.5-.5v1zM142 86.2l2.4 .5-2.4 .5zM153.5 87.4h1l-.5 2.5zM26.1 127.7l.5 2.5h-1zM53.2 130.5h1l-.5 2.5zM53.7 136l.5 2.5h-1zM153.5 129.3l.5 2.6h-1zM45.4 145l2.5-.5v1zM134.3 144.5l2.5 .5-2.5 .5zM153 177.9h1l-.5 2.5zM187 192.8l2.5-.5v1zM199.2 192.3l2.5 .5-2.5 .5z"/>
<path d="M25.6 205.9h1l-.5 2.4zM36.1 215.3l2.5-.5v1zM143.6 214.8l2.5 .5-2.5 .5zM187 216.6l2.5-.5v1zM222.5 216.1l2.5 .5-2.5 .5z"/>
</g>
<path d="M73.5 20.2h254.1" fill="none" stroke="#000" stroke-width=".48"/>
<text font-size="7.6" x="73.5" y="19">SOPORTE DE DISPLAY (DSPY-AUT-03). DIMENSIONES GENERALES</text>
<g font-size="6.3">
<text x="329.4" y="275.4">SPDSPY-AUT-03-GEN01</text>
<text x="345" y="285.6">A3</text>
</g>
<g font-size="4.8">
<text x="300.6" y="261.8">Soporte del display (DSPY-AUT-03). Bronze</text>
<text x="300.6" y="267.5">ProSauto V04. Dimensiones generales</text>
</g>
<g font-size="3.5">
<text x="34.2" y="9.6">6</text>
<text x="104.2" y="9.6">5</text>
<text x="174.2" y="9.6">4</text>
<text x="244.2" y="9.6">3</text>
<text x="314.2" y="9.6">2</text>
<text x="384.2" y="9.6">1</text>
<text x="7.3" y="38.4">D</text>
<text x="410.6" y="38.4">D</text>
<text x="85.1" y="42.5">310.00</text>
<text x="53.5" y="51.3" transform="rotate(-90 53.5 51.3)">35.00</text>
<text x="127" y="49.8">10.00</text>
<text x="153.1" y="53.4">R3.25</text>
<text x="122.3" y="59.1">15.00</text>
<text x="155.3" y="71.9" transform="rotate(-90 155.3 71.9)">40.00</text>
<text x="26.6" y="76.8" transform="rotate(-90 26.6 76.8)">114.00</text>
<text x="85.8" y="88">320.00</text>
<text x="7.4" y="112.6">C</text>
<text x="410.8" y="112.6">C</text>
<text x="55" y="127.7" transform="rotate(-90 55 127.7)">9.00</text>
<text x="85.8" y="146.3">274.00</text>
<text x="154.8" y="160.2" transform="rotate(-90 154.8 160.2)">153.00</text>
<text x="27.4" y="173.3" transform="rotate(-90 27.4 173.3)">242.00</text>
<text x="7.4" y="186.9">B</text>
<text x="73.5" y="186.9">DSPY-AUT-03-SPDSPY01</text>
<text x="83.6" y="191.1">SCALE 1 : 3</text>
<text x="410.8" y="186.9">B</text>
<text x="173.8" y="194.1">44.00</text>
<text x="85.8" y="216.5">330.00</text>
<text x="200.7" y="217.9">114.00</text>
<text x="231.1" y="251.4">DRAWN</text>
<text x="343.2" y="252.3">SIMUMAK</text>
<text x="7.4" y="261.1">A</text>
<text x="410.8" y="261.1">A</text>
<text x="230.9" y="264.6">CHECKED</text>
<text x="300.3" y="274.5">DWG NO:</text>
<text x="231.3" y="278.2">APPROVED</text>
<text x="299.9" y="282.6">REV</text>
<text x="309.7" y="283.3">01</text>
<text x="328.5" y="283">SIZE</text>
<text x="370.9" y="285.1">SHEET 1 OF 1</text>
<text x="34.2" y="289.9">6</text>
<text x="104.2" y="289.9">5</text>
<text x="174.2" y="289.9">4</text>
<text x="244.2" y="289.9">3</text>
<text x="314.2" y="289.9">2</text>
<text x="384.2" y="289.9">1</text>
</g>
<g font-size="2.7">
<text x="234.5" y="256.6">Sergio Torremocha</text>
<text x="277.3" y="255.2">22/10/2013</text>
<text x="277" y="268.7">22/10/2013</text>
<text x="234.2" y="270.2">Adrián Parro</text>
</g>
</svg>
